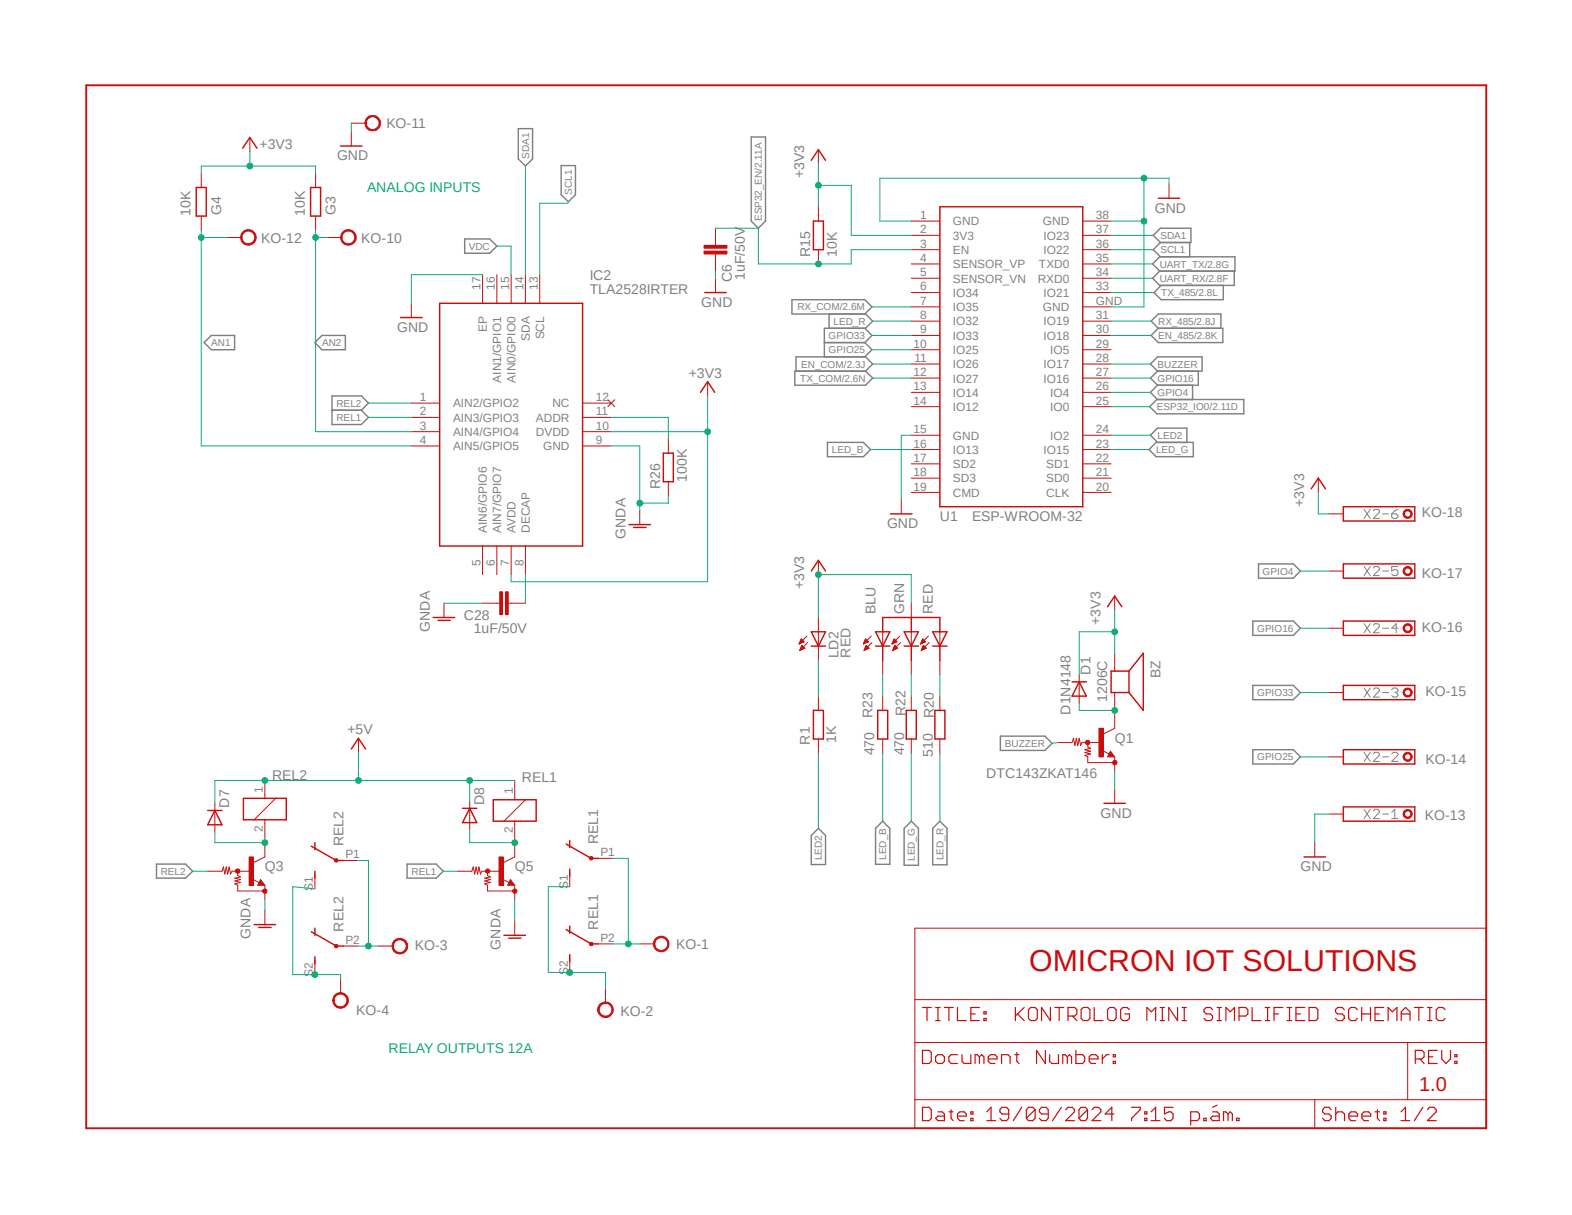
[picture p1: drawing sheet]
<svg xmlns="http://www.w3.org/2000/svg" width="279mm" height="216mm" viewBox="0 0 279 216" stroke-linecap="round" stroke-linejoin="round" font-family="sans-serif">
<path d="M14.8 14.8l249.7 186.2M264.5 14.8l-249.7 186.2" fill="none" stroke="#fff" stroke-width=".18"/>
<g fill="none" stroke="#808080" stroke-width=".18">
<path d="M242.4 90.5l1.1 1.6M243.5 90.5l-1.1 1.6M244.1 90.8l.2-.3h.6l.3 .3v.3l-1.1 1h1.1M245.7 91.3h1.1M247.4 91.3h.8l.3 .3v.3l-.3 .2h-.6l-.2-.2zM248.5 90.5l-.6 .3-.5 .5M242.4 110.8l1.1 1.6M242.4 100.7l1.1 1.6M243.5 110.8l-1.1 1.6M243.5 100.7l-1.1 1.6M244.1 100.9l.2-.2h.6l.3 .2v.3l-1.1 1.1h1.1M244.1 111.1l.2-.3h.6l.3 .3v.3l-1.1 1h1.1"/>
<path d="M245.7 111.6h1.1M245.7 101.5h1.1M248.5 100.7h-1.1v.8l.5-.3h.3l.3 .3v.5l-.3 .3h-.6l-.2-.3M248.5 111.6h-1.1l.8-.8v1.6M242.4 133.7l1.1 1.6M242.4 122.3l1.1 1.6M243.5 133.7l-1.1 1.6M243.5 122.3l-1.1 1.6M244.1 122.5l.2-.2h.6l.3 .2v.3l-1.1 1.1h1.1M244.1 133.9l.2-.2h.6l.3 .2v.3l-1.1 1.1h1.1M245.7 134.5h1.1M245.7 123.1h1.1"/>
<path d="M247.4 133.9l.2-.2h.6l.3 .2v.3l-1.1 1.1h1.1M247.4 122.5l.2-.2h.6l.3 .2v.3l-.3 .3M247.9 123.1h.3M248.2 123.1l.3 .2v.3l-.3 .3h-.6l-.2-.3M242.4 143.8l1.1 1.7M243.5 143.8l-1.1 1.7M244.1 144.1l.2-.3h.6l.3 .3v.3l-1.1 1.1h1.1M245.7 144.7h1.1M247.4 145.5h1.1M247.4 144.4l.5-.6v1.7"/>
</g>
<g fill="none" stroke="#808080" stroke-width=".25">
<path d="M92.1 22.9h2.6v5.3l-1.3 1.3-1.3-1.3zM99.7 29.4h2.6v5.2l-1.3 1.3-1.3-1.3zM133.5 24.3h2.6v15l-1.3 1.3-1.3-1.3zM37.5 59.6h4.2v2.5h-4.2l-1.2-1.2zM82.6 42.5h4.4l1.3 1.2-1.3 1.3h-4.4zM147.4 55.8v2.5M153.7 55.8l1.3-1.3-1.3-1.2h-12.9v2.5h13l1.3 1.3-1.3 1.2h-7.3v5.1M153.7 58.3l1.3 1.3-1.3 1.3M205 41.8l1.2-1.2h5.5v2.5h-5.5zM205.9 58.3l-1.3-1.2 1.3-1.3h11.1v2.5M205.9 58.3h11.4v2.6h-11.4l-1.3-1.3zM206.1 48.2l-1.2 1.2 1.2 1.3h13.3v-2.5"/>
<path d="M206.1 45.6h13.4v2.6h-13.4l-1.2-1.3zM206.2 43.1l-1.2 1.3 1.2 1.2M206.4 50.7l-1.3 1.3 1.3 1.3h11v-2.6M211.5 43.1v2.5M56 60.9l1.2-1.3h4.2v2.5h-4.2zM59 70.4h5.2l1.3 1.2-1.3 1.3 1.3 1.3-1.3 1.2h-5.2zM59 72.9h5.2M141.3 66h12.5l1.3 1.2-1.3 1.3h-12.5zM141.5 66v-2.6h12.3l1.3 1.3-1.3 1.3M146.5 60.9h7.2M147.1 78.6h6.4l1.2 1.3-1.2 1.3h-6.4zM153.7 60.9l1.3 1.2-1.3 1.3"/>
<path d="M205.5 78.6h6.6v2.6h-6.6l-1.3-1.3zM205.6 71h15.5v2.5h-15.5l-1.3-1.2zM205.7 63.4h8v2.6h-8l-1.2-1.3zM205.7 78.6l-1.2-1.3 1.2-1.2h5.2v2.5M205.7 68.5l-1.2 1.2 1.2 1.3M205.7 66l-1.2 1.2 1.2 1.3M212 68.5v2.5M213 66v2.5h-7.3M222.7 110.4h7.2l1.2 1.2-1.2 1.3h-7.2zM223.7 100.2h6.2l1.2 1.3-1.2 1.2h-6.2zM177.8 130.8h7.9l1.3 1.3-1.3 1.2h-7.9zM222.7 121.8h7.2l1.2 1.3-1.2 1.2h-7.2z"/>
<path d="M222.7 133.2h7.2l1.2 1.3-1.2 1.3h-7.2zM27.8 153.5h5.2l1.2 1.3-1.2 1.2h-5.2zM72.3 153.5h5.2l1.3 1.3-1.3 1.2h-5.2zM145.5 147.2l1.2 1.3v5.1h-2.5v-5.1zM155.6 147.2l1.3-1.3 1.3 1.3v6.4h-2.6zM162 145.9l1.2 1.3v6.6h-2.5v-6.6zM167 145.9l1.3 1.3v6.5h-2.5v-6.5z"/>
</g>
<path d="M15.3 15.2h248.9v185.3h-248.9z" fill="none" stroke="#c90d0c" stroke-width=".34"/>
<path d="M190.5 132l.3-.8 .3 1.3 .2-1.3 .3 1.3 .2-1.3 .3 1.3 .2-.5h3M193.3 132v.7l.5 .3-1 .2 1 .3-1 .2 1 .3-1 .2 .5 .3v1h4.8M195.9 133.3l1.2 .7M197.4 133.5l.7 1h-1.3zM198.1 129.4l-2 1M162.6 164.9h101.6v35.6h-101.6zM162.6 177.6h101.6M162.6 185.3h101.6M162.6 195.4h101.6M233.7 195.4v5.1M250.2 185.3v10.1" fill="none" stroke="#c90d0c" stroke-width=".18"/>
<g fill="none" stroke="#c90d0c" stroke-width=".21">
<path d="M164 179h1.5M164.8 179v2.4M166.3 179h.8M166.7 179v2.4M167.9 179h1.5M168.7 179v2.4M170.2 179v2.4h1.5M174.1 179h-1.5v2.4h1.5M174.9 179.8h.4v.4h-.4zM180.5 179v2.4M182 179l-1.5 1.6M183.2 179h.8l.4 .4v1.6l-.4 .4h-.8l-.4-.4v-1.6z"/>
<path d="M186.7 179v2.4l-1.6-2.4v2.4M187.5 179h1.6M188.3 179v2.4M192.5 179h.8l.4 .4v1.6l-.4 .4h-.8l-.3-.4v-1.6zM194.5 179v2.4h1.5M197.2 179h.8l.4 .4v1.6l-.4 .4h-.8l-.4-.4v-1.6zM200.7 179.4l-.4-.4h-.7l-.4 .4v1.6l.4 .4h.7l.4-.4v-.8h-.8M206.2 179h.8M206.6 179v2.4M209.3 179v2.4l-1.6-2.4v2.4M210.1 179h.8M210.5 179v2.4"/>
<path d="M215.5 179.4l-.4-.4h-.7l-.4 .4v.4l.4 .4h.7l.4 .4v.4l-.4 .4h-.7l-.4-.4M216.3 179h.8M216.7 179v2.4M222.5 179v2.4h1.6M224.9 179h.8M225.3 179v2.4M228 179h-1.6v2.4M228.8 179h.8M229.2 179v2.4M231.9 179h-1.6v2.4h1.6M232.7 179h1.1l.4 .4v1.6l-.4 .4h-1.1zM238.9 179.4l-.4-.4h-.8l-.3 .4v.4l.3 .4h.8l.4 .4v.4l-.4 .4h-.8l-.3-.4"/>
<path d="M241.3 179.4l-.4-.4h-.8l-.4 .4v1.6l.4 .4h.8l.4-.4M242 179v2.4M243.6 179v2.4M245.9 179h-1.5v2.4h1.5M251.4 179h1.5M252.2 179v2.4M253.7 179h.8M254.1 179v2.4M256.8 179.4l-.3-.4h-.8l-.4 .4v1.6l.4 .4h.8l.3-.4M164 186.6h1.1l.4 .4v1.6l-.4 .4h-1.1zM164 196.8h1.1l.4 .4v1.5l-.4 .4h-1.1zM166.3 187.8l.4-.4h.8l.4 .4v.8l-.4 .4h-.8l-.4-.4z"/>
<path d="M166.3 181.4h.8M166.7 197.6h.8l.4 .4v1.1h-1.2l-.4-.4 .4-.4h1.2M168.7 197.6h.7M169 197.2v1.5l.4 .4M170.2 198.3h1.5v-.3l-.3-.4h-.8l-.4 .4v.7l.4 .4h.8M170.2 187.4h-1.2l-.3 .4v.8l.3 .4h1.2M171 187.4v1.2l.4 .4h1.2v-1.6M172.6 198.7h.3v.4h-.3zM172.6 197.6h.3v.4h-.3zM172.6 180.2h.7M174.1 187.8l-.4-.4h-.4v1.6M174.1 187.8l.4-.4 .4 .4v1.2"/>
<path d="M174.1 187.8v1.2M174.9 181h.4v.4h-.4zM175.4 199.1h1.6M175.4 197.6l.7-.8v2.3M175.6 188.2h1.6v-.4l-.4-.4h-.7l-.5 .4v.8l.5 .4h.7M178 189v-1.6h1.2l.3 .4v1.2M179.3 198h-1.2l-.4-.4v-.4l.4-.4h.8l.4 .4v1.5l-.4 .4h-.8l-.4-.4M180.3 187.4h.8M180.7 187v1.6l.4 .4M180.8 180.2l1.2 1.2M181.6 196.8l-1.5 2.3M184 197.2v1.5l-.4 .4h-.8l-.4-.4"/>
<path d="M184 197.2l-.4-.4h-.8l-.4 .4v1.5M184 197.2l-1.6 1.5M185.8 186.6v2.4l-1.6-2.4v2.4M186.3 198h-1.2l-.4-.4v-.4l.4-.4h.8l.4 .4v1.5l-.4 .4h-.8l-.4-.4M186.6 187.4v1.2l.3 .4h1.2v-1.6M188.6 196.8l-1.5 2.3M189.4 197.2l.4-.4h.8l.4 .4v.4l-1.6 1.5h1.6M189.7 187.8l-.4-.4h-.4v1.6M189.7 187.8v1.2M189.7 187.8l.4-.4 .4 .4v1.2M189.8 180.6h1.2l.4-.4v-.8l-.4-.4h-1.2v2.4M190.6 180.6l.8 .8"/>
<path d="M191.2 186.6v2.4h1.2l.4-.4v-.8l-.4-.4h-1.2M193.3 197.2v1.5l-.4 .4h-.7l-.4-.4M193.3 197.2l-.4-.4h-.7l-.4 .4v1.5M193.3 197.2l-1.5 1.5M193.6 188.2h1.6v-.4l-.5-.4h-.7l-.4 .4v.8l.4 .4h.7M194.1 197.2l.4-.4h.7l.5 .4v.4l-1.6 1.5h1.6M195.9 187.4v1.6M197.1 187.4h-.4l-.8 .8M197.9 188.6h.3v.4h-.3zM197.9 187.4h.3v.4h-.3zM198 198h-1.6l1.2-1.2v2.3M201.1 196.8h1.5v.4l-1.5 1.5v.4"/>
<path d="M203.5 198.7h.3v.4h-.3zM203.5 197.6h.3v.4h-.3zM203.8 181.4v-2.4l.8 .8 .8-.8v2.4M204.6 199.1h1.6M204.6 197.6l.8-.8v2.3M206.2 181.4h.8M208.5 196.8h-1.5v1.2l.7-.4h.4l.4 .4v.7l-.4 .4h-.8l-.3-.4M210.1 181.4h.8M211.6 199.1h1.2l.4-.4v-.7l-.4-.4h-1.2v2.3M214 198.7h.4v.4h-.4zM215.5 197.6h.8l.4 .4v1.1h-1.2l-.4-.4 .4-.4h1.2M216.3 181.4h.8"/>
<path d="M216.3 196.4l-.8 .4M217.9 181.4v-2.4l.8 .8 .7-.8v2.4M218.3 198l-.5-.4h-.3v1.5M218.3 198v1.1M218.3 198l.4-.4 .3 .4v1.1M219.8 198.7h.4v.4h-.4zM220.2 180.6h1.2l.4-.4v-.8l-.4-.4h-1.2v2.4M224.9 181.4h.8M226.4 180.2h.8M228.8 181.4h.8M230.3 180.2h.8M236.6 197.2l-.4-.4h-.7l-.4 .4v.4l.4 .4h.7l.4 .3v.4l-.4 .4h-.7l-.4-.4"/>
<path d="M237.4 198l.4-.4h.7l.5 .4v1.1M237.4 196.8v2.3M239.7 198.3h1.6v-.3l-.4-.4h-.8l-.4 .4v.7l.4 .4h.8M242 180.2h1.6M242.1 198.3h1.5v-.3l-.4-.4h-.8l-.3 .4v.7l.3 .4h.8M244.4 197.6h.8M244.4 180.2h.8M244.8 197.2v1.5l.4 .4M246 198.7h.3v.4h-.3zM246 197.6h.3v.4h-.3zM246.7 181.4v-2.4l.8 .8 .8-.8v2.4M249 199.1h1.6"/>
<path d="M249 197.6l.8-.8v2.3M249 180.2h1.6M249 181.4v-1.6l.8-.8 .8 .8v1.6M251.5 188.2h1.2l.4-.4v-.8l-.4-.4h-1.2v2.4M252.3 188.2l.8 .8M252.9 196.8l-1.5 2.3M253.7 197.2l.4-.4h.8l.4 .4v.4l-1.6 1.5h1.6M253.7 181.4h.8M253.9 187.8h.8M255.4 186.6h-1.5v2.4h1.5M256.2 186.6v1.6l.8 .8 .8-.8v-1.6M258.6 188.6h.4v.4h-.4z"/>
<path d="M258.6 187.4h.4v.4h-.4z"/>
</g>
<path d="M197.4 134l.1 .2h-.4l.3-.5 .5 .7h-.8" fill="none" stroke="#c90d0c" stroke-width=".25"/>
<path d="M193 131.7l.3-.2 .3 .2 .1 .3-.1 .2h-.6l-.1-.2 .4-.2 .1 .2h-.5z" fill-rule="evenodd" fill="#c90d0c"/>
<path d="M193 131.7l.3-.2 .3 .2 .1 .3-.1 .2h-.6l-.1-.2 .4-.2 .1 .2h-.5z" fill="none" stroke="#c90d0c" stroke-width=".18"/>
<path d="M197.9 135.2l.2-.1 .3 .1 .1 .3-.1 .3h-.5l-.2-.3h.3l.1-.1 .1 .1h-.5z" fill-rule="evenodd" fill="#c90d0c"/>
<path d="M197.9 135.2l.2-.1 .3 .1 .1 .3-.1 .3h-.5l-.2-.3h.3l.1-.1 .1 .1h-.5z" fill="none" stroke="#c90d0c" stroke-width=".18"/>
<path d="M195.3 129.4h.8v5.1h-.8z" fill-rule="evenodd" fill="#c90d0c"/>
<g fill="none" stroke="#c90d0c" stroke-width=".18">
<path d="M127.2 43.1v.5M127.2 45.1v.5M142 114.4h.1M142.1 114.3h.2M142.1 114.2h.4M142.2 114.1h.5M142.2 115.6h.1M142.2 114h.7M142.2 115.5h.2M142.2 114h.6M142.2 115.4h.4M142.3 113.9h.4"/>
<path d="M142.3 113.8h.4M142.3 115.3h.5M142.3 113.7h.3M142.3 115.2h.7M142.4 113.6h.1M142.4 115.1h.6M142.4 115h.5M142.4 114.9h.4M142.5 114.9h.2M142.5 114.8h.1M142.5 114.7l.5 .5-.8 .4zM142.9 114l-.5-.5-.4 .9"/>
<path d="M142.9 114l-.9 .4M143.4 113l-1.4 1.4M143.6 114.2l-1.4 1.4M145.5 109.7v7.6M191.8 119.9v5.1M198.1 116.1v3.2M145.5 123.7v2.5M145.5 131.3v2.6M188 132h2.5M195.3 129.4h.8v5.1h-.8zM198.1 123.1v3.1M198.1 126.9v2.5"/>
<path d="M198.1 134.5v2.5"/>
</g>
<path d="M144.2 112.3h2.5l-1.2 2.5zM144.2 114.8h2.5M200.7 119.3h-3.2v3.8h3.2M200.7 119.3v3.8M200.7 119.3l2.5-3.2v10.1l-2.5-3.1M144.6 126.2h1.7v5.1h-1.7zM190.5 121.2h2.6M191.8 121.2l1.3 2.5h-2.6z" fill="none" stroke="#c90d0c" stroke-width=".25"/>
<path d="M125.1 43.6h4.1v.5h-4.1z" fill-rule="evenodd" fill="#c90d0c"/>
<path d="M125.1 43.6h4.1v.5h-4.1z" fill="none" stroke="#c90d0c" stroke-width=".18"/>
<path d="M125.1 44.6h4.1v.5h-4.1z" fill-rule="evenodd" fill="#c90d0c"/>
<g fill="none" stroke="#c90d0c" stroke-width=".18">
<path d="M145.5 36.7v2.6M162 39.3h5M192.4 39.3h5.1M125.1 44.6h4.1v.5h-4.1zM127.2 40.6v2.5M127.2 45.6v2.6M145.5 44.4v2.5M162 44.4h5M162 46.9h5M162 49.4h5M162 52h5M162 54.5h5"/>
<path d="M162 57.1h5M162 59.6h5M162 41.8h5M192.4 44.4h5.1M192.4 46.9h5.1M192.4 49.4h5.1M192.4 52h5.1M192.4 54.5h5.1M192.4 57.1h5.1M192.4 59.6h5.1M192.4 41.8h5.1M162 67.2h5"/>
<path d="M162 62.1h5M162 64.7h5M162 69.7h5M162 72.3h5M162 79.9h5M162 77.3h5M192.4 67.2h5.1M192.4 62.1h5.1M192.4 64.7h5.1M192.4 69.7h5.1M192.4 72.3h5.1M192.4 79.9h5.1"/>
<path d="M192.4 77.3h5.1M162 82.4h5M162 85h5M162 87.5h5M192.4 82.4h5.1M192.4 85h5.1M192.4 87.5h5.1"/>
</g>
<path d="M144.6 39.3h1.7v5.1h-1.7zM167 36.7h25.4v53.3h-25.4zM238.8 143.4h12.7v2.5h-12.7z" fill="none" stroke="#c90d0c" stroke-width=".25"/>
<path d="M249.7 144a.82 .82 0 0 1 1.2 .3 .82 .82 0 0 1-.5 1.1 .82 .82 0 0 1-1-.7h.2a.57 .57 0 0 1 .8-.5 .57 .57 0 0 1 .2 .9 .57 .57 0 0 1-.9-.2l-.1-.2h-.2l.1-.4z" fill-rule="evenodd" fill="#c90d0c"/>
<path d="M236.2 144.7h2.6M249.7 144a.82 .82 0 0 1 1.2 .3 .82 .82 0 0 1-.5 1.1 .82 .82 0 0 1-1-.7h.2a.57 .57 0 0 1 .8-.5 .57 .57 0 0 1 .2 .9 .57 .57 0 0 1-.9-.2l-.1-.2h-.2l.1-.4z" fill="none" stroke="#c90d0c" stroke-width=".18"/>
<path d="M238.8 133.2h12.7v2.6h-12.7z" fill="none" stroke="#c90d0c" stroke-width=".25"/>
<path d="M249.7 133.8a.82 .82 0 0 1 1.2 .3 .82 .82 0 0 1-.5 1.2 .82 .82 0 0 1-1-.8h.2a.56 .56 0 0 1 .8-.5 .56 .56 0 0 1 .2 .9 .56 .56 0 0 1-.9-.2l-.1-.2h-.2l.1-.4z" fill-rule="evenodd" fill="#c90d0c"/>
<path d="M236.2 134.5h2.6M249.7 133.8a.82 .82 0 0 1 1.2 .3 .82 .82 0 0 1-.5 1.2 .82 .82 0 0 1-1-.8h.2a.56 .56 0 0 1 .8-.5 .56 .56 0 0 1 .2 .9 .56 .56 0 0 1-.9-.2l-.1-.2h-.2l.1-.4z" fill="none" stroke="#c90d0c" stroke-width=".18"/>
<path d="M238.8 121.8h12.7v2.5h-12.7z" fill="none" stroke="#c90d0c" stroke-width=".25"/>
<path d="M249.7 122.4a.82 .82 0 0 1 1.2 .3 .82 .82 0 0 1-.5 1.1 .82 .82 0 0 1-1-.7h.2a.56 .56 0 0 1 .8-.5 .56 .56 0 0 1 .2 .9 .56 .56 0 0 1-.9-.2l-.1-.2h-.2l.1-.4z" fill-rule="evenodd" fill="#c90d0c"/>
<path d="M236.2 123.1h2.6M249.7 122.4a.82 .82 0 0 1 1.2 .3 .82 .82 0 0 1-.5 1.1 .82 .82 0 0 1-1-.7h.2a.56 .56 0 0 1 .8-.5 .56 .56 0 0 1 .2 .9 .56 .56 0 0 1-.9-.2l-.1-.2h-.2l.1-.4z" fill="none" stroke="#c90d0c" stroke-width=".18"/>
<path d="M238.8 110.4h12.7v2.5h-12.7z" fill="none" stroke="#c90d0c" stroke-width=".25"/>
<path d="M249.7 111a.82 .82 0 0 1 1.3 .3 .82 .82 0 0 1-.6 1.1 .82 .82 0 0 1-1-.8h.2a.56 .56 0 0 1 .8-.4 .56 .56 0 0 1 .2 .9 .56 .56 0 0 1-.9-.2l-.1-.3h-.2l.1-.3z" fill-rule="evenodd" fill="#c90d0c"/>
<path d="M236.2 111.6h2.6M249.7 111a.82 .82 0 0 1 1.3 .3 .82 .82 0 0 1-.6 1.1 .82 .82 0 0 1-1-.8h.2a.56 .56 0 0 1 .8-.4 .56 .56 0 0 1 .2 .9 .56 .56 0 0 1-.9-.2l-.1-.3h-.2l.1-.3z" fill="none" stroke="#c90d0c" stroke-width=".18"/>
<path d="M238.8 100.2h12.7v2.5h-12.7z" fill="none" stroke="#c90d0c" stroke-width=".25"/>
<path d="M249.7 100.8a.82 .82 0 0 1 1.3 .3 .82 .82 0 0 1-.6 1.2 .82 .82 0 0 1-1-.8h.2a.56 .56 0 0 1 .8-.5 .56 .56 0 0 1 .2 .9 .56 .56 0 0 1-.9-.2l-.1-.2h-.2l.1-.4z" fill-rule="evenodd" fill="#c90d0c"/>
<path d="M236.2 101.5h2.6M249.7 100.8a.82 .82 0 0 1 1.3 .3 .82 .82 0 0 1-.6 1.2 .82 .82 0 0 1-1-.8h.2a.56 .56 0 0 1 .8-.5 .56 .56 0 0 1 .2 .9 .56 .56 0 0 1-.9-.2l-.1-.2h-.2l.1-.4z" fill="none" stroke="#c90d0c" stroke-width=".18"/>
<path d="M238.8 90h12.7v2.6h-12.7z" fill="none" stroke="#c90d0c" stroke-width=".25"/>
<path d="M249.7 90.6a.82 .82 0 0 1 1.3 .4 .82 .82 0 0 1-.6 1.1 .82 .82 0 0 1-1-.8h.2a.56 .56 0 0 1 .8-.5 .56 .56 0 0 1 .2 1 .56 .56 0 0 1-.9-.2l-.1-.3h-.2l.1-.4z" fill-rule="evenodd" fill="#c90d0c"/>
<g fill="none" stroke="#c90d0c" stroke-width=".18">
<path d="M85.8 48.8v5.1M88.3 48.8v5.1M90.8 48.8v5.1M93.4 48.8v5.1M95.9 48.8v5.1M73.1 71.6h5M73.1 74.2h5M73.1 76.7h5M73.1 79.2h5M103.5 71.6h5.1M103.5 74.2h5.1M103.5 76.7h5.1"/>
<path d="M103.5 79.2h5.1M108 71l1.3 1.3M109.3 71l-1.3 1.3M85.8 97v5.1M88.3 97v5.1M90.8 97v5.1M93.4 97v5.1M236.2 91.3h2.6M249.7 90.6a.82 .82 0 0 1 1.3 .4 .82 .82 0 0 1-.6 1.1 .82 .82 0 0 1-1-.8h.2a.56 .56 0 0 1 .8-.5 .56 .56 0 0 1 .2 1 .56 .56 0 0 1-.9-.2l-.1-.3h-.2l.1-.4zM88.3 107.2h.5M90.3 107.2h.5M153.5 114.4h.1"/>
<path d="M153.5 114.3h.2M153.5 114.2h.4M153.6 114.1h.5M153.6 115.6h.1M153.6 114h.7M153.6 115.5h.2M153.7 114h.6M153.7 113.9h.5M153.7 115.4h.3M153.7 113.8h.4M153.7 115.3h.5M153.8 113.7h.2"/>
<path d="M153.8 115.2h.6M153.8 115.1h.6M153.8 113.6h.1M153.8 115h.5M153.8 114.9h.4M153.9 114.9h.2M153.9 114.8h.2M154 114.7l.5 .5-.9 .4zM154.3 114l-.5-.5-.3 .9M154.3 114l-.8 .4M154.9 113l-1.4 1.4M155 114.2l-1.4 1.4"/>
<path d="M156.9 112.3v2.5M156.9 117.3v2.6M158.5 114.4h.1M158.6 114.3h.2M158.6 114.2h.4M158.7 114.1h.5M158.7 115.6h.1M158.7 114h.7M158.7 115.5h.2M158.7 114h.6M158.7 113.9h.6M158.7 115.4h.4"/>
<path d="M158.8 113.8h.4M158.8 115.3h.5M158.8 115.2h.7M158.8 113.7h.3M158.8 115.1h.7M158.9 113.6h.1M158.9 115h.5M158.9 114.9h.4M158.9 113.5l.5 .5-.9 .4zM159 114.9h.2M159 114.8h.1M159 114.7l.6 .5-.9 .4z"/>
<path d="M159.9 113l-1.4 1.4M160.1 114.2l-1.4 1.4M162 107.2v2.5M162 112.3v2.5M162 117.3v2.6M163.6 114.4h.1M163.7 114.3h.2M163.7 114.2h.4M163.7 114.1h.6M163.7 115.6h.1M163.8 114h.7M163.8 114h.6"/>
<path d="M163.8 115.5h.2M163.8 113.9h.5M163.8 115.4h.4M163.9 113.8h.4M163.9 115.3h.5M163.9 115.2h.7M163.9 113.7h.2M163.9 115.1h.6M164 113.6h.1M164 115h.5M164 114.9h.4M164 113.5l.5 .5-.9 .4z"/>
<path d="M164 114.9h.3M164.1 114.8h.1M164.1 114.7l.5 .5-.9 .4zM165 113l-1.4 1.4M165.1 114.2l-1.4 1.4M167 112.3v2.5M167 117.3v2.6M156.9 123.7v2.5M156.9 131.3v2.6M162 123.7v2.5M162 131.3v2.6M167 123.7v2.5"/>
<path d="M167 131.3v2.6"/>
</g>
<g fill="none" stroke="#c90d0c" stroke-width=".25">
<path d="M78.1 53.9h25.4v43.1h-25.4zM155.6 112.3h2.6l-1.3 2.5zM155.6 114.8h2.6M156.9 112.3v-2.6h10.1v2.6M156.9 114.8v2.5M160.7 114.8h2.5M160.7 112.3h2.5l-1.2 2.5zM162 109.7v2.6M162 114.8v2.5M165.8 114.8h2.5M165.8 112.3h2.5l-1.3 2.5zM167 114.8v2.5"/>
<path d="M156 126.2h1.8v5.1h-1.8zM161.1 126.2h1.8v5.1h-1.8zM166.2 126.2h1.7v5.1h-1.7z"/>
</g>
<path d="M89.8 105.2h.5v4h-.5z" fill-rule="evenodd" fill="#c90d0c"/>
<path d="M89.8 105.2h.5v4h-.5z" fill="none" stroke="#c90d0c" stroke-width=".18"/>
<path d="M88.8 105.2h.5v4h-.5z" fill-rule="evenodd" fill="#c90d0c"/>
<path d="M207.8 32.7v2.5M73.1 53.9v2.5M127.2 49.4v2.6M118.8 78v2.5M125.8 67.8v2.6M118.8 85.6v2.5M160.2 88.8v2.5M85.8 107.2h2.5M88.8 105.2h.5v4h-.5zM90.8 107.2h2.6" fill="none" stroke="#c90d0c" stroke-width=".18"/>
<path d="M205.9 35.2h3.8M71.2 56.4h3.8M125.3 52h3.8M124.5 69.7l1.3-1.9 1.2 1.9M117.9 80.5h1.8v5.1h-1.8zM158.3 91.3h3.8" fill="none" stroke="#c90d0c" stroke-width=".25"/>
<path d="M60.8 41.3a1.4 1.4 0 0 1 2.3 .1 1.4 1.4 0 0 1-.7 2.1 1.4 1.4 0 0 1-1.9-1.3h.3a1.13 1.13 0 0 1 1.5-1.1 1.13 1.13 0 0 1 .6 1.7 1.13 1.13 0 0 1-1.9 .1l-.2-.7h-.3z" fill-rule="evenodd" fill="#c90d0c"/>
<path d="M58.1 42.2h2.6M60.8 41.3a1.4 1.4 0 0 1 2.3 .1 1.4 1.4 0 0 1-.7 2.1 1.4 1.4 0 0 1-1.9-1.3h.3a1.13 1.13 0 0 1 1.5-1.1 1.13 1.13 0 0 1 .6 1.7 1.13 1.13 0 0 1-1.9 .1l-.2-.7h-.3z" fill="none" stroke="#c90d0c" stroke-width=".18"/>
<path d="M65.2 21a1.4 1.4 0 0 1 2.2 .1 1.4 1.4 0 0 1-.7 2.1 1.4 1.4 0 0 1-1.8-1.3h.2a1.15 1.15 0 0 1 1.7-1 1.15 1.15 0 0 1 .2 1.9 1.15 1.15 0 0 1-1.8-.5l-.1-.4h-.2z" fill-rule="evenodd" fill="#c90d0c"/>
<path d="M62.4 21.9h2.6M65.2 21a1.4 1.4 0 0 1 2.2 .1 1.4 1.4 0 0 1-.7 2.1 1.4 1.4 0 0 1-1.8-1.3h.2a1.15 1.15 0 0 1 1.7-1 1.15 1.15 0 0 1 .2 1.9 1.15 1.15 0 0 1-1.8-.5l-.1-.4h-.2z" fill="none" stroke="#c90d0c" stroke-width=".18"/>
<path d="M43.1 41.3a1.4 1.4 0 0 1 2.2 .1 1.4 1.4 0 0 1-.7 2.1 1.4 1.4 0 0 1-1.8-1.3h.2a1.13 1.13 0 0 1 1.5-1.1 1.13 1.13 0 0 1 .6 1.7 1.13 1.13 0 0 1-1.8 .1l-.3-.7h-.2z" fill-rule="evenodd" fill="#c90d0c"/>
<g fill="none" stroke="#c90d0c" stroke-width=".18">
<path d="M35.8 30.8v2.5M35.8 38.4v2.5M44.4 24.4v2.6M56.1 30.8v2.5M56.1 38.4v2.5M62.4 23.4v2.6M40.3 42.2h2.6M43.1 41.3a1.4 1.4 0 0 1 2.2 .1 1.4 1.4 0 0 1-.7 2.1 1.4 1.4 0 0 1-1.8-1.3h.2a1.13 1.13 0 0 1 1.5-1.1 1.13 1.13 0 0 1 .6 1.7 1.13 1.13 0 0 1-1.8 .1l-.3-.7h-.2zM39.5 154.8l.2-.7 .3 1.2 .2-1.2 .3 1.2 .2-1.2 .3 1.2 .2-.5h3.1M42.2 154.8v.8l.6 .2-1.1 .2 1.1 .3-1.1 .2 1.1 .3-1.1 .3 .5 .2v1h4.9M44.8 156.2l1.3 .6M46.3 156.3l.8 1h-1.3z"/>
<path d="M47.1 152.3l-2.1 1"/>
</g>
<path d="M34.9 33.3h1.8v5.1h-1.8zM43.1 26.3l1.3-1.9 1.3 1.9M55.2 33.3h1.8v5.1h-1.8zM60.5 26h3.8M46.3 156.8l.1 .3h-.3l.2-.6 .5 .7h-.7" fill="none" stroke="#c90d0c" stroke-width=".25"/>
<path d="M42 154.5l.2-.1 .3 .1v.6l-.3 .1-.2-.1-.2-.3 .4-.1 .1 .1h-.5z" fill-rule="evenodd" fill="#c90d0c"/>
<path d="M42 154.5l.2-.1 .3 .1v.6l-.3 .1-.2-.1-.2-.3 .4-.1 .1 .1h-.5z" fill="none" stroke="#c90d0c" stroke-width=".18"/>
<path d="M46.8 158.1l.3-.2 .3 .2v.5l-.3 .2-.3-.2-.1-.3h.5l-.1 .2-.4-.2z" fill-rule="evenodd" fill="#c90d0c"/>
<path d="M46.8 158.1l.3-.2 .3 .2v.5l-.3 .2-.3-.2-.1-.3h.5l-.1 .2-.4-.2z" fill="none" stroke="#c90d0c" stroke-width=".18"/>
<path d="M44.3 152.3h.7v5.1h-.7z" fill-rule="evenodd" fill="#c90d0c"/>
<path d="M36.9 154.8h2.6M38.2 142.7v5.1M44.3 152.3h.7v5.1h-.7zM47.1 149.7v2.6M47.1 157.3v2.6M83.9 154.8l.2-.7 .3 1.2 .2-1.2 .3 1.2 .2-1.2 .3 1.2 .2-.5h3.1M86.7 154.8v.8l.5 .2-1.1 .2 1.1 .3-1.1 .2 1.1 .3-1.1 .3 .6 .2v1h4.8M89.3 156.2l1.2 .6M90.7 156.3l.8 1h-1.3zM91.5 152.3l-2 1" fill="none" stroke="#c90d0c" stroke-width=".18"/>
<path d="M36.9 144h2.6M38.2 144l1.3 2.6h-2.6zM90.7 156.8l.1 .3h-.3l.2-.6 .5 .7h-.7" fill="none" stroke="#c90d0c" stroke-width=".25"/>
<path d="M86.4 154.5l.3-.1 .3 .1 .1 .3-.1 .3-.3 .1-.3-.1-.1-.3h.3l.1-.1 .1 .1h-.5z" fill-rule="evenodd" fill="#c90d0c"/>
<path d="M86.4 154.5l.3-.1 .3 .1 .1 .3-.1 .3-.3 .1-.3-.1-.1-.3h.3l.1-.1 .1 .1h-.5z" fill="none" stroke="#c90d0c" stroke-width=".18"/>
<path d="M91.2 158.1l.3-.2 .3 .2 .1 .2-.1 .3-.3 .2-.3-.2-.1-.3h.5l-.1 .2-.1-.2h-.3z" fill-rule="evenodd" fill="#c90d0c"/>
<path d="M91.2 158.1l.3-.2 .3 .2 .1 .2-.1 .3-.3 .2-.3-.2-.1-.3h.5l-.1 .2-.1-.2h-.3z" fill="none" stroke="#c90d0c" stroke-width=".18"/>
<path d="M88.7 152.3h.8v5.1h-.8z" fill-rule="evenodd" fill="#c90d0c"/>
<path d="M47.1 138.7v3.2M47.1 145.7v3.1M49 141.9l-3.8 3.8M81.3 154.8h2.6M83.5 142.4v5M88.7 152.3h.8v5.1h-.8zM91.5 149.7v2.6M91.5 157.3v2.6" fill="none" stroke="#c90d0c" stroke-width=".18"/>
<path d="M43.3 141.9h7.6v3.8h-7.6zM55.3 150.4l4.5 2.5h1.2M56 149.7v1.3M56 154.8v1.2M82.2 143.6h2.6M83.5 143.6l1.3 2.6h-2.6z" fill="none" stroke="#c90d0c" stroke-width=".25"/>
<path d="M59.5 152.7h.5v.4h-.5z" fill-rule="evenodd" fill="#c90d0c"/>
<path d="M56 155.4v2.5M59.5 152.7h.5v.4h-.5zM61 152.9h2.6" fill="none" stroke="#c90d0c" stroke-width=".18"/>
<path d="M55.3 165.6l4.5 2.5h1.2M56 164.9v1.3M56 170v1.3" fill="none" stroke="#c90d0c" stroke-width=".25"/>
<path d="M59.5 167.9h.5v.5h-.5z" fill-rule="evenodd" fill="#c90d0c"/>
<path d="M91.5 138.9v3.2M91.5 145.9v3.2M93.4 142.1l-3.8 3.8M56 170.6v2.6M59.5 167.9h.5v.5h-.5zM61 168.1h2.6" fill="none" stroke="#c90d0c" stroke-width=".18"/>
<path d="M87.7 142.1h7.6v3.8h-7.6zM100.6 150l4.5 2.5h1.2M101.3 149.4v1.2M101.3 154.4v1.3" fill="none" stroke="#c90d0c" stroke-width=".25"/>
<path d="M104.9 152.3h.4v.4h-.4l-.2-.2z" fill-rule="evenodd" fill="#c90d0c"/>
<path d="M101.3 155.1v2.5M104.9 152.3h.4v.4h-.4l-.2-.2zM106.3 152.5h2.6" fill="none" stroke="#c90d0c" stroke-width=".18"/>
<path d="M100.6 165.2l4.5 2.5h1.2M101.3 164.5v1.3M101.3 169.6v1.3" fill="none" stroke="#c90d0c" stroke-width=".25"/>
<path d="M104.9 167.5h.4v.5h-.4l-.2-.3z" fill-rule="evenodd" fill="#c90d0c"/>
<path d="M101.3 170.3v2.5M104.9 167.5h.4v.5h-.4l-.2-.3zM106.3 167.7h2.6" fill="none" stroke="#c90d0c" stroke-width=".18"/>
<path d="M116.5 166.8a1.4 1.4 0 0 1 2.2 .2 1.4 1.4 0 0 1-.8 2.1 1.4 1.4 0 0 1-1.8-1.4h.3a1.15 1.15 0 0 1 1.6-1.1 1.15 1.15 0 0 1 .3 1.9 1.15 1.15 0 0 1-1.8-.4l-.1-.4h-.3z" fill-rule="evenodd" fill="#c90d0c"/>
<path d="M113.7 167.7h2.5M116.5 166.8a1.4 1.4 0 0 1 2.2 .2 1.4 1.4 0 0 1-.8 2.1 1.4 1.4 0 0 1-1.8-1.4h.3a1.15 1.15 0 0 1 1.6-1.1 1.15 1.15 0 0 1 .3 1.9 1.15 1.15 0 0 1-1.8-.4l-.1-.4h-.3z" fill="none" stroke="#c90d0c" stroke-width=".18"/>
<path d="M106.6 178.5a1.4 1.4 0 0 1 2.2 .2 1.4 1.4 0 0 1-.8 2.1 1.4 1.4 0 0 1-1.8-1.4h.3a1.15 1.15 0 0 1 1.5-1.1 1.15 1.15 0 0 1 .4 1.9 1.15 1.15 0 0 1-1.8-.4l-.1-.4h-.3z" fill-rule="evenodd" fill="#c90d0c"/>
<path d="M106.6 178.5a1.4 1.4 0 0 1 2.2 .2 1.4 1.4 0 0 1-.8 2.1 1.4 1.4 0 0 1-1.8-1.4h.3a1.15 1.15 0 0 1 1.5-1.1 1.15 1.15 0 0 1 .4 1.9 1.15 1.15 0 0 1-1.8-.4l-.1-.4h-.3zM107.6 175.6v2.5" fill="none" stroke="#c90d0c" stroke-width=".18"/>
<path d="M59.4 176.9a1.41 1.41 0 0 1 2.3 0 1.41 1.41 0 0 1-.7 2.2 1.41 1.41 0 0 1-1.9-1.3h.3a1.15 1.15 0 0 1 1.7-1 1.15 1.15 0 0 1 .2 1.9 1.15 1.15 0 0 1-1.9-.6v-.3h-.3z" fill-rule="evenodd" fill="#c90d0c"/>
<path d="M59.4 176.9a1.41 1.41 0 0 1 2.3 0 1.41 1.41 0 0 1-.7 2.2 1.41 1.41 0 0 1-1.9-1.3h.3a1.15 1.15 0 0 1 1.7-1 1.15 1.15 0 0 1 .2 1.9 1.15 1.15 0 0 1-1.9-.6v-.3h-.3zM60.5 173.9v2.6" fill="none" stroke="#c90d0c" stroke-width=".18"/>
<path d="M70 167.2a1.41 1.41 0 0 1 2.2 .1 1.41 1.41 0 0 1-.7 2.1 1.41 1.41 0 0 1-1.8-1.3h.2a1.14 1.14 0 0 1 1.5-1 1.14 1.14 0 0 1 .6 1.7 1.14 1.14 0 0 1-1.8 .1l-.2-.4-.1-.4h-.2z" fill-rule="evenodd" fill="#c90d0c"/>
<g fill="none" stroke="#c90d0c" stroke-width=".18">
<path d="M145.5 26.6v2.5M113.7 90.7v2.5M145.5 99.6v2.5M234.3 85v2.5M78.9 107.2v2.5M198.1 105.9v2.6M63.7 131.2v2.5M198.1 140.2v2.5M233.7 149.7v2.6M47.1 161.8v2.5M67.3 168.1h2.5M70 167.2a1.41 1.41 0 0 1 2.2 .1 1.41 1.41 0 0 1-.7 2.1 1.41 1.41 0 0 1-1.8-1.3h.2a1.14 1.14 0 0 1 1.5-1 1.14 1.14 0 0 1 .6 1.7 1.14 1.14 0 0 1-1.8 .1l-.2-.4-.1-.4h-.2z"/>
<path d="M91.5 163.7v2.5"/>
</g>
<g fill="none" stroke="#c90d0c" stroke-width=".25">
<path d="M144.2 28.5l1.3-1.9 1.2 1.9M111.8 93.2h3.8M112.6 93.7h2.2M233 86.9l1.3-1.9 1.3 1.9M77 109.7h3.8M77.9 110.2h2.1M144.2 101.5l1.3-1.9 1.2 1.9M196.8 107.8l1.3-1.9 1.3 1.9M62.4 133.1l1.3-1.9 1.3 1.9M196.2 142.7h3.8M231.8 152.3h3.8M45.2 164.3h3.8"/>
<path d="M46 164.8h2.2M89.6 166.2h3.8M90.4 166.7h2.2"/>
</g>
<path d="M191.8 125v1.2h6.3v.7" fill="none" stroke="#0dab76" stroke-width=".18"/>
<circle cx="198.1" cy="126.2" r=".51" fill="#0dab76"/>
<g fill="none" stroke="#0dab76" stroke-width=".18">
<path d="M108.6 79.2h5.1v11.5M197.5 64.7h7M188 132l-1 .1"/>
<circle cx="198.1" cy="126.2" r=".51"/>
</g>
<circle cx="113.7" cy="89.4" r=".51" fill="#0dab76"/>
<g fill="none" stroke="#0dab76" stroke-width=".18">
<path d="M93.4 29.8v19M101 36.1h-5.1v12.7M134.8 40.6v6.3h16.5v-2.5h10.7M155 54.5h7M197.5 59.6h7.1M197.5 57.1h7.1M197.5 52h7.6M197.5 41.8h7.5M197.5 44.4h7.5M155.1 67.2h6.9M118.8 88.1v1.3h-5.1M78.9 107.2h6.9"/>
<path d="M47.1 159.9v1.9M91.5 159.9v3.8"/>
<circle cx="113.7" cy="89.4" r=".51"/>
</g>
<circle cx="145.5" cy="46.9" r=".51" fill="#0dab76"/>
<g fill="none" stroke="#0dab76" stroke-width=".18">
<path d="M162 39.3h-5.6v-7.6h46.9v22.8M197.5 39.3h5.8M85.8 48.8h-12.7v5.1M127.2 40.6h7.6M127.2 48.2v1.2M155.1 57.1h6.9M154.7 79.9h7.3M155.1 64.7h6.9M197.5 77.3h7M197.5 69.7h7M197.5 67.2h7M197.5 79.9h6.7"/>
<path d="M145.5 117.3v6.4M156.9 119.9v3.8M162 119.9v3.8M167 119.9v3.8M231.1 101.5h5.1M231.1 111.6h5.1M145.5 133.9v13.3M156.9 133.9v12M162 133.9v12M167 133.9v12"/>
<circle cx="145.5" cy="46.9" r=".51"/>
</g>
<circle cx="203.3" cy="39.3" r=".51" fill="#0dab76"/>
<g fill="none" stroke="#0dab76" stroke-width=".18">
<path d="M203.3 31.7h4.5"/>
<circle cx="203.3" cy="39.3" r=".51"/>
</g>
<circle cx="203.3" cy="31.7" r=".51" fill="#0dab76"/>
<g fill="none" stroke="#0dab76" stroke-width=".18">
<path d="M62.4 21.9v1.5M207.8 31.7v1M56.1 40.9v1.3h2M197.5 54.5h5.8M162 77.3h-1.8v11.5M198.1 137v3.2M236.2 144.7h-2.5v5"/>
<circle cx="203.3" cy="31.7" r=".51"/>
</g>
<circle cx="56.1" cy="42.2" r=".51" fill="#0dab76"/>
<g fill="none" stroke="#0dab76" stroke-width=".18">
<path d="M56.1 42.2v34.5h17M108.6 76.7h17.2M125.8 70.4v33"/>
<circle cx="56.1" cy="42.2" r=".51"/>
</g>
<circle cx="125.8" cy="76.7" r=".51" fill="#0dab76"/>
<g fill="none" stroke="#0dab76" stroke-width=".18">
<path d="M35.8 30.8v-1.3h20.3v1.3M44.4 27v2.5M90.8 102.1v1.3h35"/>
<circle cx="125.8" cy="76.7" r=".51"/>
</g>
<circle cx="44.4" cy="29.5" r=".51" fill="#0dab76"/>
<g fill="none" stroke="#0dab76" stroke-width=".18">
<path d="M162 107.2v-5.1h-16.5v7.6"/>
<circle cx="44.4" cy="29.5" r=".51"/>
</g>
<circle cx="145.5" cy="102.1" r=".51" fill="#0dab76"/>
<g fill="none" stroke="#0dab76" stroke-width=".18">
<path d="M145.5 32.9h5.8v8.9h10.7M145.5 29.1v7.6M234.3 87.5v3.8h1.9"/>
<circle cx="145.5" cy="102.1" r=".51"/>
</g>
<circle cx="145.5" cy="32.9" r=".51" fill="#0dab76"/>
<g fill="none" stroke="#0dab76" stroke-width=".18">
<path d="M198.1 108.5v7.6M198.1 112.3h-6.3v7.6"/>
<circle cx="145.5" cy="32.9" r=".51"/>
</g>
<circle cx="198.1" cy="112.3" r=".51" fill="#0dab76"/>
<g fill="none" stroke="#0dab76" stroke-width=".18">
<path d="M35.8 40.9v1.3h4.5"/>
<circle cx="198.1" cy="112.3" r=".51"/>
</g>
<circle cx="35.8" cy="42.2" r=".51" fill="#0dab76"/>
<g fill="none" stroke="#0dab76" stroke-width=".18">
<path d="M35.8 42.2v37h37.3M88.3 43.7h2.5v5.1M65.5 74.2h7.6M65.5 71.6h7.6M108.6 74.2h10.2v3.8M93.4 102.1v5.1M34.2 154.8h2.7M38.2 147.8v1.9h8.9v-.9M78.8 154.8h2.5"/>
<circle cx="35.8" cy="42.2" r=".51"/>
</g>
<circle cx="47.1" cy="149.7" r=".51" fill="#0dab76"/>
<g fill="none" stroke="#0dab76" stroke-width=".18">
<path d="M91.5 138.9v-.2h-8v3.7"/>
<circle cx="47.1" cy="149.7" r=".51"/>
</g>
<circle cx="83.5" cy="138.7" r=".51" fill="#0dab76"/>
<g fill="none" stroke="#0dab76" stroke-width=".18">
<path d="M47.1 138.7h16.6"/>
<circle cx="83.5" cy="138.7" r=".51"/>
</g>
<circle cx="47.1" cy="138.7" r=".51" fill="#0dab76"/>
<g fill="none" stroke="#0dab76" stroke-width=".18">
<path d="M47.1 138.7h-8.9v4M63.7 133.7v5h19.8"/>
<circle cx="47.1" cy="138.7" r=".51"/>
</g>
<circle cx="63.7" cy="138.7" r=".51" fill="#0dab76"/>
<g fill="none" stroke="#0dab76" stroke-width=".18">
<path d="M56 157.9l-4-.3v15.6h8.5"/>
<circle cx="63.7" cy="138.7" r=".51"/>
</g>
<circle cx="56" cy="173.2" r=".51" fill="#0dab76"/>
<g fill="none" stroke="#0dab76" stroke-width=".18">
<path d="M83.5 147.4v2.3h8v-.6M60.5 173.2v.7"/>
<circle cx="56" cy="173.2" r=".51"/>
</g>
<circle cx="91.5" cy="149.7" r=".51" fill="#0dab76"/>
<g fill="none" stroke="#0dab76" stroke-width=".18">
<path d="M101.3 157.6h-3.8v15.2h10.1v2.8"/>
<circle cx="91.5" cy="149.7" r=".51"/>
</g>
<circle cx="101.3" cy="172.8" r=".51" fill="#0dab76"/>
<g fill="none" stroke="#0dab76" stroke-width=".18">
<path d="M63.6 152.9h1.9v15.2M63.6 168.1h3.7"/>
<circle cx="101.3" cy="172.8" r=".51"/>
</g>
<circle cx="65.5" cy="168.1" r=".51" fill="#0dab76"/>
<g fill="none" stroke="#0dab76" stroke-width=".18">
<path d="M108.9 152.5h2.8v15.2M108.9 167.7h4.8"/>
<circle cx="65.5" cy="168.1" r=".51"/>
</g>
<circle cx="111.7" cy="167.7" r=".51" fill="#0dab76"/>
<g fill="none" stroke="#0dab76" stroke-width=".18">
<path d="M155 59.6h7M197.5 46.9h7.4M197.5 49.4h7.4M155 62.1h7M197.5 72.3h7M231.1 134.5h5.1M231.1 123.1h5.1"/>
<circle cx="111.7" cy="167.7" r=".51"/>
</g>
<text font-size="5.4" fill="#c90d0c" x="182.9" y="172.6">OMICRON IOT SOLUTIONS</text>
<text font-size="3.6" fill="#c90d0c" x="252.2" y="193.9">1.0</text>
<g font-size="2.5" fill="#808080">
<text x="68.7" y="22.8">KO-11</text>
<text x="46.1" y="26.5">+3V3</text>
<text x="59.9" y="28.5">GND</text>
<text x="142.9" y="31.7" transform="rotate(-90 142.9 31.7)">+3V3</text>
<text x="33.9" y="38.4" transform="rotate(-90 33.9 38.4)">10K</text>
<text x="39.3" y="38.1" transform="rotate(-90 39.3 38.1)">G4</text>
<text x="54.2" y="38.4" transform="rotate(-90 54.2 38.4)">10K</text>
<text x="59.6" y="38.1" transform="rotate(-90 59.6 38.1)">G3</text>
<text x="205.2" y="37.8">GND</text>
<text x="46.4" y="43.1">KO-12</text>
<text x="64.2" y="43.1">KO-10</text>
<text x="144" y="45.6" transform="rotate(-90 144 45.6)">R15</text>
<text x="148.8" y="45.6" transform="rotate(-90 148.8 45.6)">10K</text>
<text x="104.8" y="52.2">TLA2528IRTER</text>
<text x="104.8" y="49.7">IC2</text>
<text x="130.1" y="50.1" transform="rotate(-90 130.1 50.1)">C6</text>
<text x="132.4" y="49.7" transform="rotate(-90 132.4 49.7)">1uF/50V</text>
<text x="70.6" y="59">GND</text>
<text x="124.6" y="54.5">GND</text>
<text x="122.4" y="67.1">+3V3</text>
<text x="117.3" y="86.9" transform="rotate(-90 117.3 86.9)">R26</text>
<text x="122.1" y="85.6" transform="rotate(-90 122.1 85.6)">100K</text>
<text x="111.2" y="95.8" transform="rotate(-90 111.2 95.8)">GNDA</text>
<text x="157.7" y="93.9">GND</text>
<text x="167" y="92.6">U1</text>
<text x="172.8" y="92.6">ESP-WROOM-32</text>
<text x="231.8" y="90" transform="rotate(-90 231.8 90)">+3V3</text>
<text x="252.7" y="91.9">KO-18</text>
<text x="142.9" y="104.6" transform="rotate(-90 142.9 104.6)">+3V3</text>
<text x="252.7" y="102.7">KO-17</text>
<text x="76.4" y="112.3" transform="rotate(-90 76.4 112.3)">GNDA</text>
<text x="82.4" y="110.1">C28</text>
<text x="84.2" y="112.4">1uF/50V</text>
<text x="155.6" y="109.1" transform="rotate(-90 155.6 109.1)">BLU</text>
<text x="160.7" y="109.1" transform="rotate(-90 160.7 109.1)">GRN</text>
<text x="165.8" y="109.1" transform="rotate(-90 165.8 109.1)">RED</text>
<text x="195.6" y="111" transform="rotate(-90 195.6 111)">+3V3</text>
<text x="252.7" y="112.3">KO-16</text>
<text x="149" y="116.8" transform="rotate(-90 149 116.8)">LD2</text>
<text x="151.2" y="116.8" transform="rotate(-90 151.2 116.8)">RED</text>
<text x="193.8" y="119.9" transform="rotate(-90 193.8 119.9)">D1</text>
<text x="196.8" y="124.8" transform="rotate(-90 196.8 124.8)">1206C</text>
<text x="206.3" y="120.5" transform="rotate(-90 206.3 120.5)">BZ</text>
<text x="253.4" y="123.7">KO-15</text>
<text x="61.8" y="130.4">+5V</text>
<text x="148.6" y="132" transform="rotate(-90 148.6 132)">1K</text>
<text x="155.1" y="127.6" transform="rotate(-90 155.1 127.6)">R23</text>
<text x="160.9" y="127.3" transform="rotate(-90 160.9 127.3)">R22</text>
<text x="166" y="127.6" transform="rotate(-90 166 127.6)">R20</text>
<text x="190.3" y="127" transform="rotate(-90 190.3 127)">D1N4148</text>
<text x="198.2" y="132">Q1</text>
<text x="143.9" y="132.3" transform="rotate(-90 143.9 132.3)">R1</text>
<text x="155.4" y="134.2" transform="rotate(-90 155.4 134.2)">470</text>
<text x="160.7" y="134.2" transform="rotate(-90 160.7 134.2)">470</text>
<text x="165.8" y="134.5" transform="rotate(-90 165.8 134.5)">510</text>
<text x="253.4" y="135.8">KO-14</text>
<text x="40.7" y="143.5" transform="rotate(-90 40.7 143.5)">D7</text>
<text x="48.3" y="138.7">REL2</text>
<text x="86.1" y="143.1" transform="rotate(-90 86.1 143.1)">D8</text>
<text x="92.8" y="138.9">REL1</text>
<text x="175.3" y="138.3">DTC143ZKAT146</text>
<text x="106.3" y="150" transform="rotate(-90 106.3 150)">REL1</text>
<text x="195.6" y="145.3">GND</text>
<text x="253.2" y="145.8">KO-13</text>
<text x="47.1" y="154.8">Q3</text>
<text x="61" y="150.4" transform="rotate(-90 61 150.4)">REL2</text>
<text x="91.5" y="154.8">Q5</text>
<text x="231.1" y="154.8">GND</text>
<text x="44.5" y="166.8" transform="rotate(-90 44.5 166.8)">GNDA</text>
<text x="61" y="165.6" transform="rotate(-90 61 165.6)">REL2</text>
<text x="106.3" y="165.2" transform="rotate(-90 106.3 165.2)">REL1</text>
<text x="73.7" y="168.9">KO-3</text>
<text x="88.9" y="168.7" transform="rotate(-90 88.9 168.7)">GNDA</text>
<text x="120.2" y="168.6">KO-1</text>
<text x="63.3" y="180.3">KO-4</text>
<text x="110.3" y="180.6">KO-2</text>
</g>
<g font-size="2.5" fill="#0dab76">
<text x="65.2" y="34.1">ANALOG INPUTS</text>
<text x="69" y="187">RELAY OUTPUTS 12A</text>
</g>
<g font-size="2.1" fill="#808080">
<text x="163.5" y="38.9">1</text>
<text x="163.5" y="41.4">2</text>
<text x="169.4" y="40">GND</text>
<text x="185.4" y="40">GND</text>
<text x="194.8" y="41.4">37</text>
<text x="194.8" y="38.9">38</text>
<text x="163.5" y="44">3</text>
<text x="163.5" y="46.5">4</text>
<text x="169.4" y="45.1">EN</text>
<text x="169.4" y="47.7">SENSOR_VP</text>
<text x="169.4" y="42.6">3V3</text>
<text x="184.7" y="47.7">TXD0</text>
<text x="185.5" y="42.6">IO23</text>
<text x="185.5" y="45.1">IO22</text>
<text x="194.8" y="44">36</text>
<text x="194.8" y="46.5">35</text>
<text x="85.4" y="51.6" transform="rotate(-90 85.4 51.6)">17</text>
<text x="88" y="51.6" transform="rotate(-90 88 51.6)">16</text>
<text x="90.5" y="51.6" transform="rotate(-90 90.5 51.6)">15</text>
<text x="93" y="51.6" transform="rotate(-90 93 51.6)">14</text>
<text x="95.6" y="51.6" transform="rotate(-90 95.6 51.6)">13</text>
<text x="163.5" y="49.1">5</text>
<text x="163.5" y="51.6">6</text>
<text x="169.4" y="50.2">SENSOR_VN</text>
<text x="169.4" y="52.7">IO34</text>
<text x="184.4" y="50.2">RXD0</text>
<text x="185.5" y="52.7">IO21</text>
<text x="194.8" y="49.1">34</text>
<text x="194.8" y="51.6">33</text>
<text x="86.5" y="59" transform="rotate(-90 86.5 59)">EP</text>
<text x="163.5" y="54.1">7</text>
<text x="163.5" y="56.7">8</text>
<text x="163.5" y="59.2">9</text>
<text x="169.4" y="55.3">IO35</text>
<text x="169.4" y="57.8">IO32</text>
<text x="185.4" y="55.3">GND</text>
<text x="185.5" y="57.8">IO19</text>
<text x="194.8" y="59.2">30</text>
<text x="194.8" y="56.7">31</text>
<text x="194.8" y="54.1">GND</text>
<text x="94.1" y="60.5" transform="rotate(-90 94.1 60.5)">SDA</text>
<text x="96.7" y="60.3" transform="rotate(-90 96.7 60.3)">SCL</text>
<text x="162.3" y="61.8">10</text>
<text x="162.5" y="64.3">11</text>
<text x="169.4" y="60.4">IO33</text>
<text x="169.4" y="62.9">IO25</text>
<text x="169.4" y="65.4">IO26</text>
<text x="185.5" y="60.4">IO18</text>
<text x="185.5" y="65.4">IO17</text>
<text x="186.6" y="62.9">IO5</text>
<text x="194.8" y="61.8">29</text>
<text x="194.8" y="64.3">28</text>
<text x="74.6" y="71.3">1</text>
<text x="89.1" y="68" transform="rotate(-90 89.1 68)">AIN1/GPIO1</text>
<text x="91.6" y="68" transform="rotate(-90 91.6 68)">AIN0/GPIO0</text>
<text x="105.9" y="71.3">12</text>
<text x="162.3" y="66.8">12</text>
<text x="162.3" y="69.4">13</text>
<text x="162.3" y="71.9">14</text>
<text x="169.4" y="68">IO27</text>
<text x="169.4" y="70.5">IO14</text>
<text x="185.5" y="68">IO16</text>
<text x="186.6" y="70.5">IO4</text>
<text x="194.8" y="66.8">27</text>
<text x="194.8" y="69.4">26</text>
<text x="194.8" y="71.9">25</text>
<text x="74.6" y="73.8">2</text>
<text x="74.6" y="76.4">3</text>
<text x="80.5" y="72.4">AIN2/GPIO2</text>
<text x="80.5" y="74.9">AIN3/GPIO3</text>
<text x="80.5" y="77.5">AIN4/GPIO4</text>
<text x="95.2" y="74.9">ADDR</text>
<text x="95.2" y="77.5">DVDD</text>
<text x="98.2" y="72.4">NC</text>
<text x="105.9" y="73.8">11</text>
<text x="105.9" y="76.4">10</text>
<text x="162.3" y="77">15</text>
<text x="169.4" y="73">IO12</text>
<text x="186.6" y="73">IO0</text>
<text x="194.8" y="77">24</text>
<text x="74.6" y="78.9">4</text>
<text x="80.5" y="80">AIN5/GPIO5</text>
<text x="96.5" y="80">GND</text>
<text x="105.9" y="78.9">9</text>
<text x="162.3" y="79.5">16</text>
<text x="162.3" y="82.1">17</text>
<text x="169.4" y="80.6">IO13</text>
<text x="169.4" y="78.1">GND</text>
<text x="169.4" y="83.2">SD2</text>
<text x="185.5" y="80.6">IO15</text>
<text x="186" y="83.2">SD1</text>
<text x="186.6" y="78.1">IO2</text>
<text x="194.8" y="79.5">23</text>
<text x="194.8" y="82.1">22</text>
<text x="162.3" y="84.6">18</text>
<text x="162.3" y="87.2">19</text>
<text x="169.4" y="85.7">SD3</text>
<text x="169.4" y="88.3">CMD</text>
<text x="186" y="88.3">CLK</text>
<text x="186" y="85.7">SD0</text>
<text x="194.8" y="87.2">20</text>
<text x="194.8" y="84.6">21</text>
<text x="86.5" y="94.7" transform="rotate(-90 86.5 94.7)">AIN6/GPIO6</text>
<text x="89.1" y="94.7" transform="rotate(-90 89.1 94.7)">AIN7/GPIO7</text>
<text x="91.6" y="94.7" transform="rotate(-90 91.6 94.7)">AVDD</text>
<text x="94.1" y="94.7" transform="rotate(-90 94.1 94.7)">DECAP</text>
<text x="85.4" y="100.5" transform="rotate(-90 85.4 100.5)">5</text>
<text x="88" y="100.5" transform="rotate(-90 88 100.5)">6</text>
<text x="90.5" y="100.5" transform="rotate(-90 90.5 100.5)">7</text>
<text x="93" y="100.5" transform="rotate(-90 93 100.5)">8</text>
<text x="46.7" y="140.8" transform="rotate(-90 46.7 140.8)">1</text>
<text x="91.1" y="141.1" transform="rotate(-90 91.1 141.1)">1</text>
<text x="46.7" y="147.8" transform="rotate(-90 46.7 147.8)">2</text>
<text x="91.1" y="148.1" transform="rotate(-90 91.1 148.1)">2</text>
<text x="61.4" y="152.5">P1</text>
<text x="106.7" y="152.1">P1</text>
<text x="55.6" y="158.4" transform="rotate(-90 55.6 158.4)">S1</text>
<text x="100.9" y="158" transform="rotate(-90 100.9 158)">S1</text>
<text x="61.4" y="167.8">P2</text>
<text x="106.7" y="167.4">P2</text>
<text x="55.6" y="173.6" transform="rotate(-90 55.6 173.6)">S2</text>
<text x="100.9" y="173.2" transform="rotate(-90 100.9 173.2)">S2</text>
</g>
<g font-size="1.8" fill="#808080">
<text x="94" y="28.2" transform="rotate(-90 94 28.2)">SDA1</text>
<text x="101.6" y="34.6" transform="rotate(-90 101.6 34.6)">SCL1</text>
<text x="135.4" y="39.3" transform="rotate(-90 135.4 39.3)">ESP32_EN/2.11A</text>
<text x="83.3" y="44.4">VDC</text>
<text x="206.1" y="47.5">UART_TX/2.8G</text>
<text x="206.3" y="42.5">SDA1</text>
<text x="206.3" y="45">SCL1</text>
<text x="206.1" y="50.1">UART_RX/2.8F</text>
<text x="206.4" y="52.6">TX_485/2.8L</text>
<text x="141.7" y="55.2">RX_COM/2.6M</text>
<text x="148.2" y="57.7">LED_R</text>
<text x="205.9" y="57.7">RX_485/2.8J</text>
<text x="37.6" y="61.5">AN1</text>
<text x="57.2" y="61.5">AN2</text>
<text x="142.4" y="65.3">EN_COM/2.3J</text>
<text x="147.3" y="62.8">GPIO25</text>
<text x="147.3" y="60.2">GPIO33</text>
<text x="205.7" y="65.3">BUZZER</text>
<text x="205.9" y="60.2">EN_485/2.8K</text>
<text x="142.2" y="67.9">TX_COM/2.6N</text>
<text x="205.7" y="70.4">GPIO4</text>
<text x="205.7" y="67.9">GPIO16</text>
<text x="59.8" y="74.8">REL1</text>
<text x="59.8" y="72.3">REL2</text>
<text x="205.6" y="72.9">ESP32_IO0/2.11D</text>
<text x="205.7" y="78">LED2</text>
<text x="147.9" y="80.5">LED_B</text>
<text x="205.5" y="80.5">LED_G</text>
<text x="224.4" y="102.1">GPIO4</text>
<text x="223.4" y="112.3">GPIO16</text>
<text x="223.4" y="123.7">GPIO33</text>
<text x="178.6" y="132.7">BUZZER</text>
<text x="223.4" y="135.1">GPIO25</text>
<text x="28.6" y="155.4">REL2</text>
<text x="73.2" y="155.4">REL1</text>
<text x="146.1" y="152.9" transform="rotate(-90 146.1 152.9)">LED2</text>
<text x="157.5" y="152.8" transform="rotate(-90 157.5 152.8)">LED_B</text>
<text x="162.6" y="153" transform="rotate(-90 162.6 153)">LED_G</text>
<text x="167.7" y="152.9" transform="rotate(-90 167.7 152.9)">LED_R</text>
</g>
</svg>
